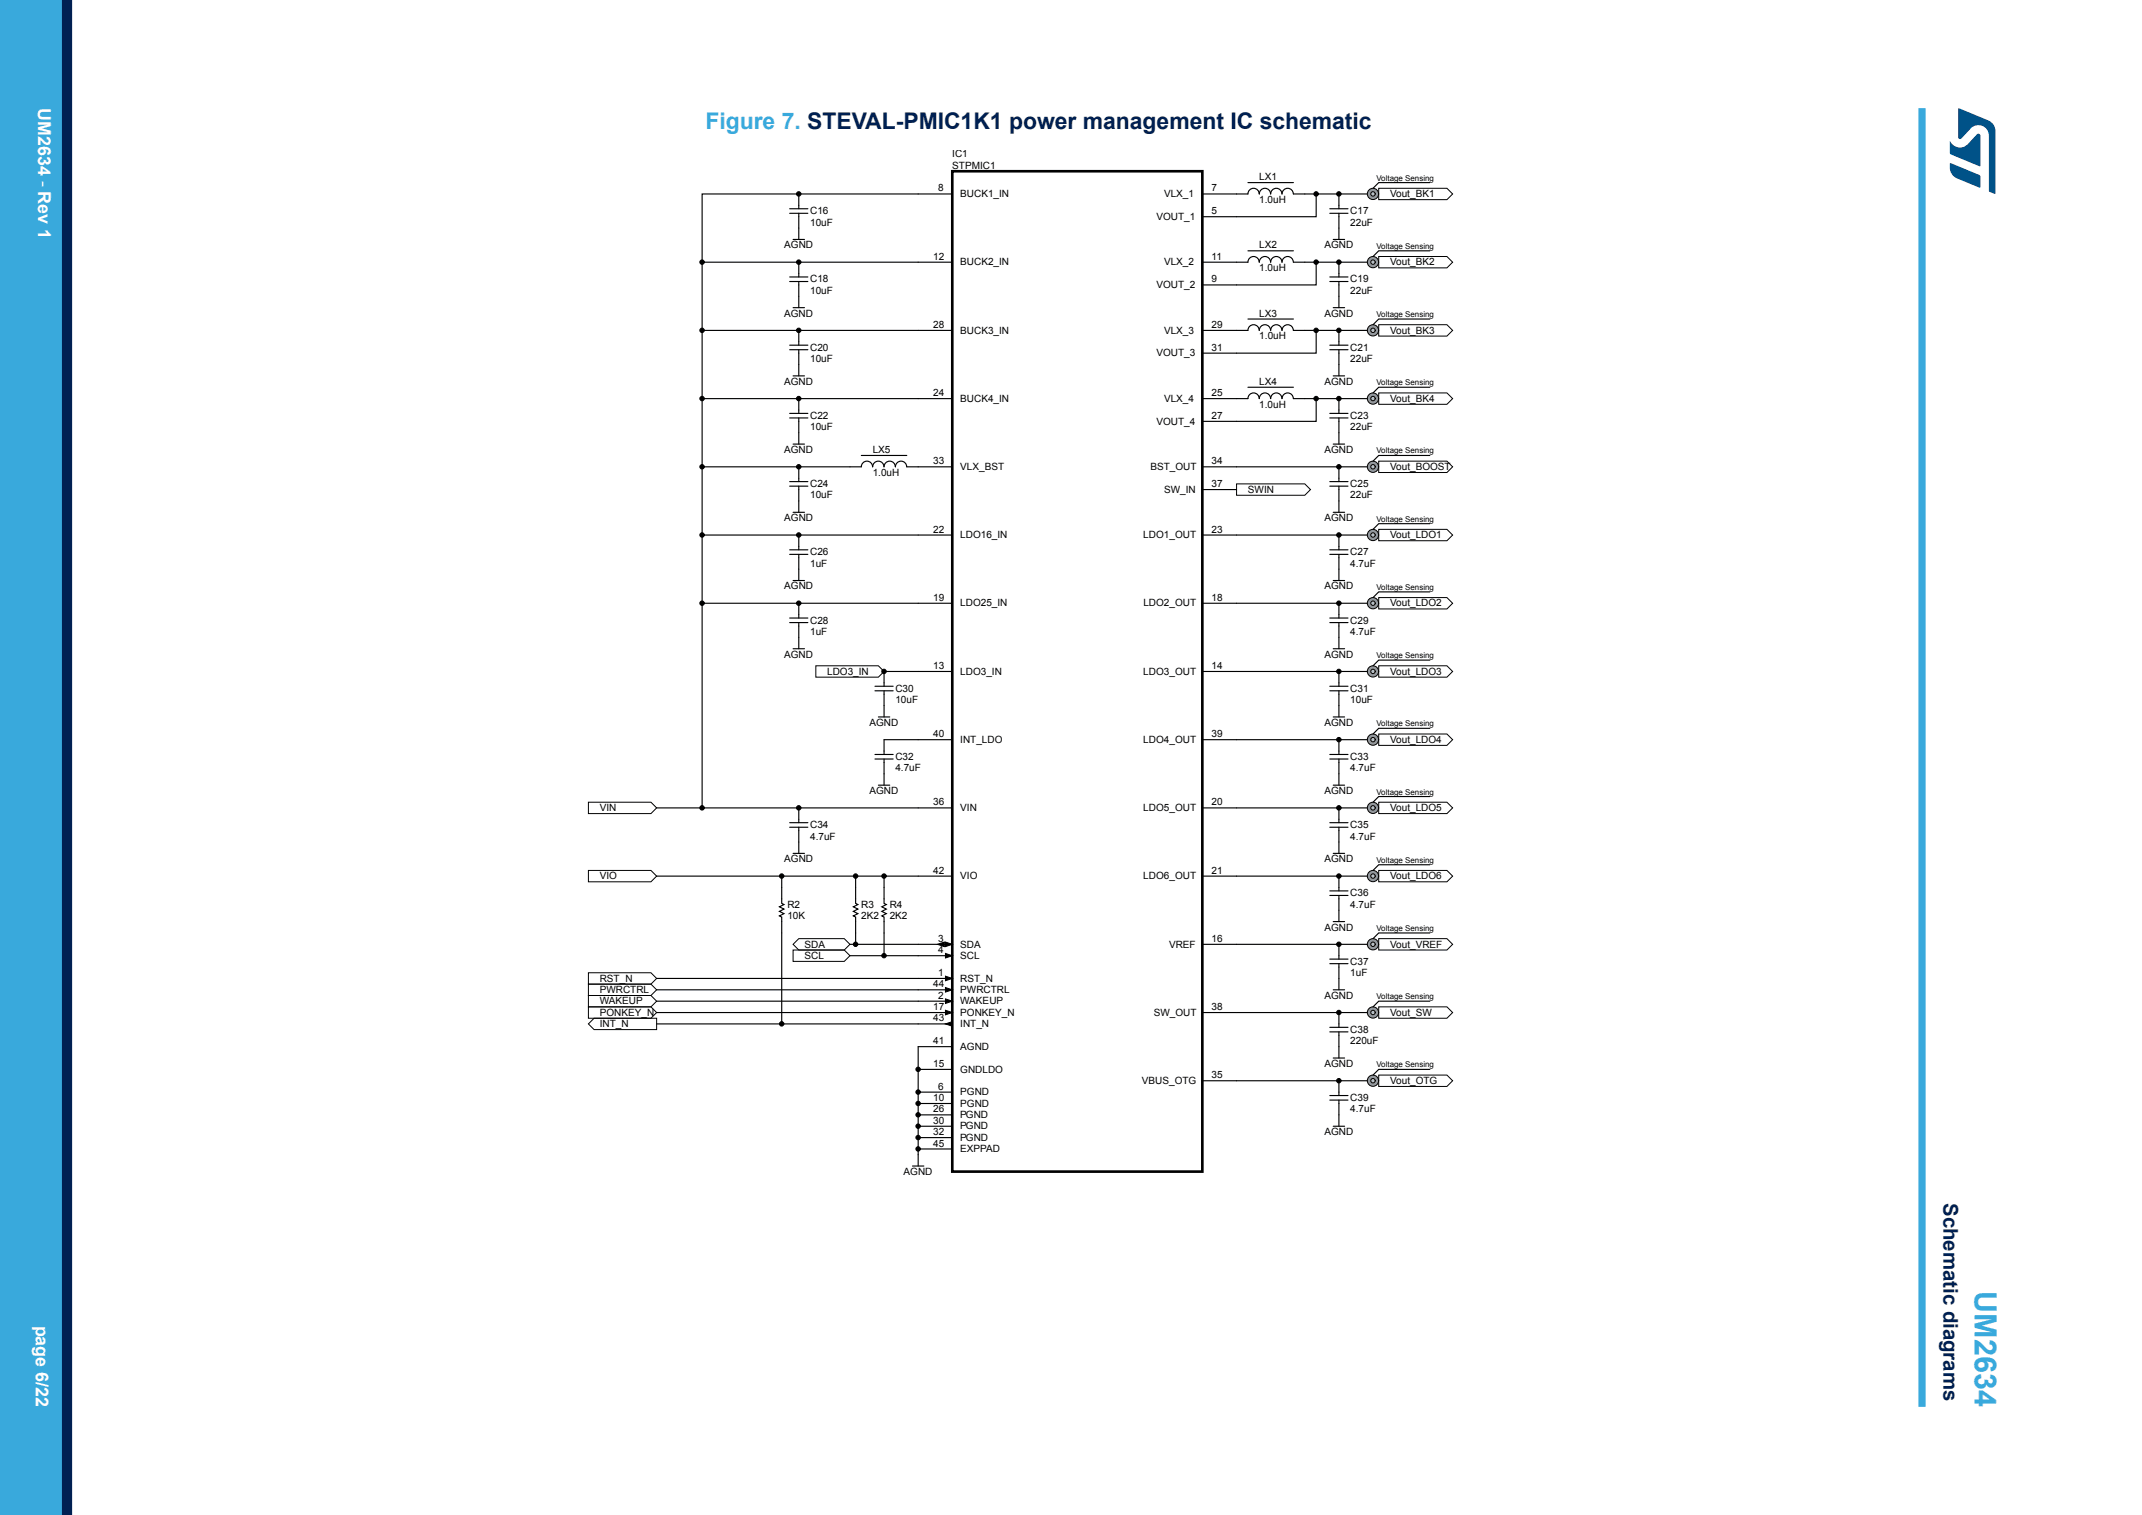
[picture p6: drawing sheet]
<svg xmlns="http://www.w3.org/2000/svg" width="297mm" height="210mm" viewBox="0 0 297 210" stroke-linecap="round" stroke-linejoin="round" font-family="sans-serif">
<g fill="none" stroke="#000" stroke-width=".16">
<path d="M109.5 28.9h2.5M109.5 38.4h2.5M109.5 29.6h2.5M109.5 39h2.5M110.8 26.9v2M110.8 29.6v2M110.8 36.3v2.1M110.8 39v2.1M132 26.9h-34.6v56.7h34.6M132 36.3h-34.6M173 25.3h6.3M173 34.8h6.3"/>
<path d="M176.2 26.9a.78 .78 0 0 0-.8-.8 .78 .78 0 0 0-.8 .8 .79 .79 0 0 0-.8-.8 .79 .79 0 0 0-.8 .8h-6.3M176.2 36.3a.78 .78 0 0 0-.8-.7 .78 .78 0 0 0-.8 .7 .79 .79 0 0 0-.8-.7 .79 .79 0 0 0-.8 .7h-6.3M179.3 26.9a.78 .78 0 0 0-.8-.8 .78 .78 0 0 0-.7 .8 .79 .79 0 0 0-.8-.8 .79 .79 0 0 0-.8 .8M179.3 36.3a.78 .78 0 0 0-.8-.7 .78 .78 0 0 0-.7 .7 .79 .79 0 0 0-.8-.7 .79 .79 0 0 0-.8 .7M182.5 26.9v3.1h-15.8M182.5 36.3v3.2h-15.8M184.4 28.9h2.5M184.4 38.4h2.5M184.4 29.6h2.5M184.4 39h2.5M185.6 26.9v2M185.6 29.6v2"/>
<path d="M185.6 36.3v2.1M185.6 39v2.1M191.2 26.9h-11.9M191.2 36.3h-11.9M97.4 55.3h34.6M109.5 47.8h2.5M109.5 57.3h2.5M109.5 48.5h2.5M109.5 57.9h2.5M110.8 45.8v2M110.8 48.5v2M110.8 55.3v2"/>
<path d="M110.8 57.9v2.1M132 45.8h-34.6M173 44.2h6.3M173 53.7h6.3M176.2 45.8a.78 .78 0 0 0-.8-.8 .78 .78 0 0 0-.8 .8 .79 .79 0 0 0-.8-.8 .79 .79 0 0 0-.8 .8h-6.3M176.2 55.3a.78 .78 0 0 0-.8-.8 .78 .78 0 0 0-.8 .8 .79 .79 0 0 0-.8-.8 .79 .79 0 0 0-.8 .8h-6.3M179.3 45.8a.78 .78 0 0 0-.8-.8 .78 .78 0 0 0-.7 .8 .79 .79 0 0 0-.8-.8 .79 .79 0 0 0-.8 .8M179.3 55.3a.78 .78 0 0 0-.8-.8 .78 .78 0 0 0-.7 .8 .79 .79 0 0 0-.8-.8 .79 .79 0 0 0-.8 .8M182.5 45.8v3.2h-15.8M182.5 55.3v3.1h-15.8M184.4 47.8h2.5M184.4 57.3h2.5"/>
<path d="M184.4 48.5h2.5M184.4 57.9h2.5M185.6 45.8v2M185.6 48.5v2M185.6 55.3v2M185.6 57.9v2.1M191.2 45.8h-11.9M191.2 55.3h-11.9M97.4 74.2h34.6M109.5 76.2h2.5M109.5 66.8h2.5M109.5 76.8h2.5"/>
<path d="M109.5 67.4h2.5M110.8 74.2v2M110.8 76.8v2.1M110.8 64.7v2.1M110.8 67.4v2M119.4 63.1h6.3M121 64.7a.78 .78 0 0 0-.8-.8 .78 .78 0 0 0-.8 .8h-22M124.1 64.7a.78 .78 0 0 0-.7-.8 .78 .78 0 0 0-.8 .8 .79 .79 0 0 0-.8-.8 .79 .79 0 0 0-.8 .8M132 64.7h-6.3a.78 .78 0 0 0-.8-.8 .78 .78 0 0 0-.7 .8M166.7 67.9h4.8M184.4 66.8h2.5M184.4 76.2h2.5"/>
<path d="M184.4 67.4h2.5M184.4 76.8h2.5M185.6 64.7v2.1M185.6 67.4v2M185.6 74.2v2M185.6 76.8v3.7M191.2 64.7h-24.5M191.2 74.2h-24.5M97.4 83.6v28.4M109.5 85.7h2.5M109.5 86.3h2.5M110.8 83.6v2.1"/>
<path d="M110.8 86.3v2M121.3 95.1h2.5M121.3 95.8h2.5M122.6 95.8v2M132 93.1h-9.4v2M184.4 85.7h2.5M184.4 95.1h2.5M184.4 86.3h2.5M184.4 95.8h2.5M184.9 80.5h1.5M184.9 89.9h1.5M185.6 83.6v2.1"/>
<path d="M185.6 86.3v3.6M185.6 93.1v2M185.6 95.8v2M191.2 83.6h-24.5M191.2 93.1h-24.5M91 112h41M109.5 114h2.5M109.5 114.7h2.5M110 118.3h1.5M110.8 112v2M110.8 114.7v3.6M121.3 104.6h2.5"/>
<path d="M121.3 105.2h2.5M121.8 108.8h1.6M122.6 105.2v3.6M132 102.5h-9.4v2.1M184.4 104.6h2.5M184.4 114h2.5M184.4 105.2h2.5M184.4 114.7h2.5M184.9 108.8h1.5M184.9 118.3h1.5M185.6 102.5v2.1M185.6 105.2v3.6"/>
<path d="M185.6 112v2M185.6 114.7v3.6M191.2 102.5h-24.5M191.2 112h-24.5M108.4 121.4v3.8l.3 .2-.6 .3 .6 .3-.6 .3 .6 .3-.6 .4 .3 .1v14.8h23.6M117.8 130.9h14.2M117.8 132.5h14.2M118.6 121.4v3.8l.4 .2-.7 .3 .7 .3-.7 .3 .7 .3-.7 .4 .3 .1v3.8M122.6 121.4v3.8l.3 .2-.6 .3 .6 .3-.6 .3 .6 .3-.6 .4 .3 .1v5.4M132 138.8h-41M132 135.6h-41M132 121.4h-41"/>
<path d="M132 137.2h-41M184.4 123.5h2.5M184.4 132.9h2.5M184.4 124.1h2.5M184.4 133.6h2.5M184.9 127.7h1.5M184.9 137.2h1.5M185.6 121.4v2.1M185.6 124.1v3.6M185.6 130.9v2M185.6 133.6v3.6M191.2 121.4h-24.5"/>
<path d="M191.2 130.9h-24.5M91 141.9h17.4M127.3 151.4h4.7M127.3 153h4.7M127.3 154.5h4.7M127.3 156.1h4.7M127.3 157.7h4.7M127.3 159.3h4.7M127.3 148.2h4.7M132 145.1h-4.7v16.5M132 140.4h-41M184.4 142.4h2.5"/>
<path d="M184.4 151.9h2.5M184.4 143h2.5M184.4 152.5h2.5M185.6 140.4v2M185.6 143v2.1M185.6 149.8v2.1M185.6 152.5v2M191.2 140.4h-24.5M191.2 149.8h-24.5M126.5 161.6h1.6"/>
</g>
<path d="M130 130.9l.9-.3v.6zM131.1 138.5l.9 .3-.9 .3zM131.1 135.3l.9 .3-.9 .3zM131.1 130.6l.9 .3-.9 .3zM131.1 132.2l.9 .3-.9 .3zM131.1 136.9l.9 .3-.9 .3zM131.1 140l.9 .4-.9 .3zM131.1 141.9l.9-.3v.6z" fill="#000" stroke="#000" stroke-width=".14"/>
<path d="M132 23.7h34.7v138.7h-34.7z" fill="none" stroke="#000" stroke-width=".36"/>
<g fill="none" stroke="#000" stroke-width=".14">
<path d="M191.2 35.6h9.4l.8 .7-.8 .8h-9.4zM191.2 26.1h9.4l.8 .8-.8 .8h-9.4zM191.2 45h9.4l.8 .8-.8 .8h-9.4zM191.2 54.5h9.4l.8 .8-.8 .7h-9.4zM171.5 67.1h9.4l.8 .8-.8 .7h-9.4zM191.2 63.9h9.4l.8 .8-.8 .8h-9.4zM191.2 73.4h9.4l.8 .8-.8 .8h-9.4zM113.1 92.3h8.7l.8 .8-.8 .8h-8.7zM191.2 82.8h9.4l.8 .8-.8 .8h-9.4zM191.2 92.3h9.4l.8 .8-.8 .8h-9.4zM81.6 111.2h8.7l.7 .8-.7 .8h-8.7zM191.2 101.7h9.4l.8 .8-.8 .8h-9.4z"/>
<path d="M191.2 111.2h9.4l.8 .8-.8 .8h-9.4zM81.6 138h8.7l.7 .8-.7 .8h-8.7zM81.6 139.6h8.7l.7 .8-.7 .7h-8.7zM81.6 134.8h8.7l.7 .8-.7 .8h-8.7zM81.6 136.4h8.7l.7 .8-.7 .8h-8.7zM81.6 120.7h8.7l.7 .7-.7 .8h-8.7zM110 130.9l.8-.8h6.3l.7 .8-.7 .8h-6.3zM110 131.7h7.1l.7 .8-.7 .8h-7.1zM191.2 120.7h9.4l.8 .7-.8 .8h-9.4zM191.2 139.6h9.4l.8 .8-.8 .7h-9.4zM191.2 130.1h9.4l.8 .8-.8 .8h-9.4zM81.6 141.9l.8-.8h8.6v1.6h-8.6z"/>
<path d="M191.2 149h9.4l.8 .8-.8 .8h-9.4z"/>
</g>
<circle cx="190.4" cy="26.9" r=".78" fill="#90989e"/>
<circle cx="190.4" cy="26.9" r=".78" fill="none" stroke="#000" stroke-width=".14"/>
<path d="M190.4 26.9h.1M198.3 25.3h-7.1l-.8 .8" fill="none" stroke="#000" stroke-width=".16"/>
<circle cx="190.4" cy="36.3" r=".78" fill="#90989e"/>
<circle cx="190.4" cy="36.3" r=".78" fill="none" stroke="#000" stroke-width=".14"/>
<path d="M190.4 36.3h.1M198.3 34.8h-7.1l-.8 .8" fill="none" stroke="#000" stroke-width=".16"/>
<circle cx="190.4" cy="45.8" r=".78" fill="#90989e"/>
<circle cx="190.4" cy="45.8" r=".78" fill="none" stroke="#000" stroke-width=".14"/>
<path d="M190.4 45.8h.1M198.3 44.2h-7.1l-.8 .8" fill="none" stroke="#000" stroke-width=".16"/>
<circle cx="190.4" cy="55.2" r=".78" fill="#90989e"/>
<circle cx="190.4" cy="55.2" r=".78" fill="none" stroke="#000" stroke-width=".14"/>
<path d="M190.4 55.3h.1M198.3 53.7h-7.1l-.8 .8" fill="none" stroke="#000" stroke-width=".16"/>
<circle cx="190.4" cy="64.7" r=".78" fill="#90989e"/>
<circle cx="190.4" cy="64.7" r=".78" fill="none" stroke="#000" stroke-width=".14"/>
<path d="M190.4 64.7h.1M198.3 63.1h-7.1l-.8 .8" fill="none" stroke="#000" stroke-width=".16"/>
<circle cx="190.4" cy="74.2" r=".78" fill="#90989e"/>
<circle cx="190.4" cy="74.2" r=".78" fill="none" stroke="#000" stroke-width=".14"/>
<path d="M190.4 74.2h.1M198.3 72.6h-7.1l-.8 .8" fill="none" stroke="#000" stroke-width=".16"/>
<circle cx="190.4" cy="83.6" r=".78" fill="#90989e"/>
<circle cx="190.4" cy="83.6" r=".78" fill="none" stroke="#000" stroke-width=".14"/>
<path d="M190.4 83.6h.1M198.3 82h-7.1l-.8 .8" fill="none" stroke="#000" stroke-width=".16"/>
<circle cx="190.4" cy="93.1" r=".78" fill="#90989e"/>
<circle cx="190.4" cy="93.1" r=".78" fill="none" stroke="#000" stroke-width=".14"/>
<path d="M190.4 93.1h.1M198.3 91.5h-7.1l-.8 .8" fill="none" stroke="#000" stroke-width=".16"/>
<circle cx="190.4" cy="102.5" r=".78" fill="#90989e"/>
<circle cx="190.4" cy="102.5" r=".78" fill="none" stroke="#000" stroke-width=".14"/>
<path d="M190.4 102.5h.1M198.3 101h-7.1l-.8 .7" fill="none" stroke="#000" stroke-width=".16"/>
<circle cx="190.4" cy="112" r=".78" fill="#90989e"/>
<circle cx="190.4" cy="112" r=".78" fill="none" stroke="#000" stroke-width=".14"/>
<path d="M190.4 112h.1M198.3 110.4h-7.1l-.8 .8" fill="none" stroke="#000" stroke-width=".16"/>
<circle cx="190.4" cy="121.4" r=".78" fill="#90989e"/>
<circle cx="190.4" cy="121.4" r=".78" fill="none" stroke="#000" stroke-width=".14"/>
<path d="M198.3 119.9h-7.1l-.8 .8M190.4 121.4h.1" fill="none" stroke="#000" stroke-width=".16"/>
<circle cx="190.4" cy="130.9" r=".78" fill="#90989e"/>
<circle cx="190.4" cy="130.9" r=".78" fill="none" stroke="#000" stroke-width=".14"/>
<path d="M190.4 130.9h.1M198.3 129.3h-7.1l-.8 .8" fill="none" stroke="#000" stroke-width=".16"/>
<circle cx="190.4" cy="140.3" r=".78" fill="#90989e"/>
<circle cx="190.4" cy="140.3" r=".78" fill="none" stroke="#000" stroke-width=".14"/>
<path d="M198.3 138.8h-7.1l-.8 .8M190.4 140.4h.1" fill="none" stroke="#000" stroke-width=".16"/>
<circle cx="190.4" cy="149.8" r=".78" fill="#90989e"/>
<g fill="none" stroke="#000" stroke-width=".14">
<circle cx="97.3" cy="36.3" r=".31"/>
<circle cx="110.7" cy="26.9" r=".31"/>
<circle cx="110.7" cy="36.3" r=".31"/>
<circle cx="182.5" cy="26.9" r=".31"/>
<circle cx="182.5" cy="36.3" r=".31"/>
<circle cx="185.6" cy="26.9" r=".31"/>
<circle cx="185.6" cy="36.3" r=".31"/>
<circle cx="97.3" cy="55.2" r=".31"/>
<circle cx="97.3" cy="45.8" r=".31"/>
<circle cx="110.7" cy="45.8" r=".31"/>
<circle cx="110.7" cy="55.2" r=".31"/>
<circle cx="182.5" cy="45.8" r=".31"/>
<circle cx="182.5" cy="55.2" r=".31"/>
<circle cx="185.6" cy="45.8" r=".31"/>
<circle cx="185.6" cy="55.2" r=".31"/>
<circle cx="97.3" cy="64.7" r=".31"/>
<circle cx="97.3" cy="74.2" r=".31"/>
<circle cx="110.7" cy="64.7" r=".31"/>
<circle cx="110.7" cy="74.2" r=".31"/>
<circle cx="185.6" cy="74.2" r=".31"/>
<circle cx="185.6" cy="64.7" r=".31"/>
<circle cx="97.3" cy="83.6" r=".31"/>
<circle cx="110.7" cy="83.6" r=".31"/>
<circle cx="122.6" cy="93.1" r=".31"/>
<circle cx="185.6" cy="93.1" r=".31"/>
<circle cx="185.6" cy="83.6" r=".31"/>
<circle cx="97.3" cy="112" r=".31"/>
<circle cx="110.7" cy="112" r=".31"/>
<circle cx="185.6" cy="112" r=".31"/>
<circle cx="185.6" cy="102.5" r=".31"/>
<circle cx="108.4" cy="121.4" r=".31"/>
<circle cx="118.6" cy="121.4" r=".31"/>
<circle cx="118.6" cy="130.9" r=".31"/>
<circle cx="122.6" cy="132.5" r=".31"/>
<circle cx="122.6" cy="121.4" r=".31"/>
<circle cx="185.6" cy="130.9" r=".31"/>
<circle cx="185.6" cy="121.4" r=".31"/>
<circle cx="108.4" cy="141.9" r=".31"/>
<circle cx="127.3" cy="154.5" r=".31"/>
<circle cx="127.3" cy="153" r=".31"/>
<circle cx="127.3" cy="148.2" r=".31"/>
<circle cx="127.3" cy="159.3" r=".31"/>
<circle cx="127.3" cy="156.1" r=".31"/>
<circle cx="127.3" cy="151.4" r=".31"/>
<circle cx="127.3" cy="157.7" r=".31"/>
<circle cx="185.6" cy="149.8" r=".31"/>
<circle cx="185.6" cy="140.3" r=".31"/>
<circle cx="190.4" cy="149.8" r=".78"/>
</g>
<g fill="none" stroke="#000" stroke-width=".16">
<path d="M110 33.2h1.5M110.8 31.6v1.6M184.9 33.2h1.5M185.6 31.6v1.6M110 42.6h1.5M110 52.1h1.5M110.8 41.1v1.5M110.8 50.5v1.6M110.8 60v1.6M184.9 42.6h1.5M184.9 52.1h1.5M185.6 41.1v1.5"/>
<path d="M185.6 50.5v1.6M185.6 60v1.6M110 61.6h1.5M110 71h1.5M110.8 69.4v1.6M110.8 78.9v1.6M184.9 61.6h1.5M184.9 71h1.5M185.6 69.4v1.6M110 89.9h1.5M110 80.5h1.5M110.8 88.3v1.6"/>
<path d="M121.8 99.4h1.6M122.6 97.8v1.6M184.9 99.4h1.5M185.6 97.8v1.6M184.9 146.7h1.5M184.9 156.1h1.5M185.6 145.1v1.6M185.6 154.5v1.6M190.4 149.8h.1M198.3 148.2h-7.1l-.8 .8"/>
</g>
<g fill="#000">
<circle cx="97.3" cy="36.3" r=".31"/>
<circle cx="110.7" cy="26.9" r=".31"/>
<circle cx="110.7" cy="36.3" r=".31"/>
<circle cx="182.5" cy="26.9" r=".31"/>
<circle cx="182.5" cy="36.3" r=".31"/>
<circle cx="185.6" cy="26.9" r=".31"/>
<circle cx="185.6" cy="36.3" r=".31"/>
<circle cx="97.3" cy="55.2" r=".31"/>
<circle cx="97.3" cy="45.8" r=".31"/>
<circle cx="110.7" cy="45.8" r=".31"/>
<circle cx="110.7" cy="55.2" r=".31"/>
<circle cx="182.5" cy="45.8" r=".31"/>
<circle cx="182.5" cy="55.2" r=".31"/>
<circle cx="185.6" cy="45.8" r=".31"/>
<circle cx="185.6" cy="55.2" r=".31"/>
<circle cx="97.3" cy="64.7" r=".31"/>
<circle cx="97.3" cy="74.2" r=".31"/>
<circle cx="110.7" cy="64.7" r=".31"/>
<circle cx="110.7" cy="74.2" r=".31"/>
<circle cx="185.6" cy="74.2" r=".31"/>
<circle cx="185.6" cy="64.7" r=".31"/>
<circle cx="97.3" cy="83.6" r=".31"/>
<circle cx="110.7" cy="83.6" r=".31"/>
<circle cx="122.6" cy="93.1" r=".31"/>
<circle cx="185.6" cy="93.1" r=".31"/>
<circle cx="185.6" cy="83.6" r=".31"/>
<circle cx="97.3" cy="112" r=".31"/>
<circle cx="110.7" cy="112" r=".31"/>
<circle cx="185.6" cy="112" r=".31"/>
<circle cx="185.6" cy="102.5" r=".31"/>
<circle cx="108.4" cy="121.4" r=".31"/>
<circle cx="118.6" cy="121.4" r=".31"/>
<circle cx="118.6" cy="130.9" r=".31"/>
<circle cx="122.6" cy="132.5" r=".31"/>
<circle cx="122.6" cy="121.4" r=".31"/>
<circle cx="185.6" cy="130.9" r=".31"/>
<circle cx="185.6" cy="121.4" r=".31"/>
<circle cx="108.4" cy="141.9" r=".31"/>
<circle cx="127.3" cy="154.5" r=".31"/>
<circle cx="127.3" cy="153" r=".31"/>
<circle cx="127.3" cy="148.2" r=".31"/>
<circle cx="127.3" cy="159.3" r=".31"/>
<circle cx="127.3" cy="156.1" r=".31"/>
<circle cx="127.3" cy="151.4" r=".31"/>
<circle cx="127.3" cy="157.7" r=".31"/>
<circle cx="185.6" cy="149.8" r=".31"/>
<circle cx="185.6" cy="140.3" r=".31"/>
</g>
<circle cx="190.4" cy="149.8" r=".31" fill="#b9c4ca"/>
<circle cx="190.4" cy="149.8" r=".31" fill="none" stroke="#000" stroke-width=".14"/>
<circle cx="190.4" cy="140.3" r=".31" fill="#b9c4ca"/>
<circle cx="190.4" cy="140.3" r=".31" fill="none" stroke="#000" stroke-width=".14"/>
<circle cx="190.4" cy="130.9" r=".31" fill="#b9c4ca"/>
<circle cx="190.4" cy="130.9" r=".31" fill="none" stroke="#000" stroke-width=".14"/>
<circle cx="190.4" cy="121.4" r=".31" fill="#b9c4ca"/>
<circle cx="190.4" cy="121.4" r=".31" fill="none" stroke="#000" stroke-width=".14"/>
<circle cx="190.4" cy="112" r=".31" fill="#b9c4ca"/>
<circle cx="190.4" cy="112" r=".31" fill="none" stroke="#000" stroke-width=".14"/>
<circle cx="190.4" cy="102.5" r=".31" fill="#b9c4ca"/>
<circle cx="190.4" cy="102.5" r=".31" fill="none" stroke="#000" stroke-width=".14"/>
<circle cx="190.4" cy="93.1" r=".31" fill="#b9c4ca"/>
<circle cx="190.4" cy="93.1" r=".31" fill="none" stroke="#000" stroke-width=".14"/>
<circle cx="190.4" cy="83.6" r=".31" fill="#b9c4ca"/>
<circle cx="190.4" cy="83.6" r=".31" fill="none" stroke="#000" stroke-width=".14"/>
<circle cx="190.4" cy="74.2" r=".31" fill="#b9c4ca"/>
<circle cx="190.4" cy="74.2" r=".31" fill="none" stroke="#000" stroke-width=".14"/>
<circle cx="190.4" cy="64.7" r=".31" fill="#b9c4ca"/>
<circle cx="190.4" cy="64.7" r=".31" fill="none" stroke="#000" stroke-width=".14"/>
<circle cx="190.4" cy="55.2" r=".31" fill="#b9c4ca"/>
<circle cx="190.4" cy="55.2" r=".31" fill="none" stroke="#000" stroke-width=".14"/>
<circle cx="190.4" cy="45.8" r=".31" fill="#b9c4ca"/>
<circle cx="190.4" cy="45.8" r=".31" fill="none" stroke="#000" stroke-width=".14"/>
<circle cx="190.4" cy="36.3" r=".31" fill="#b9c4ca"/>
<circle cx="190.4" cy="36.3" r=".31" fill="none" stroke="#000" stroke-width=".14"/>
<circle cx="190.4" cy="26.9" r=".31" fill="#b9c4ca"/>
<circle cx="190.4" cy="26.9" r=".31" fill="none" stroke="#000" stroke-width=".14"/>
<path d="M266.5 15v180" fill="none" stroke="#39a9dc" stroke-width="1"/>
<g fill="#39a9dc">
<path d="M0 0h8.6v210h-8.6z" fill-rule="evenodd"/>
<path d="M0 0h7.5v210h-7.5z" fill-rule="evenodd"/>
</g>
<path d="M9.3 0v210" fill="none" stroke="#002052" stroke-width="1.4"/>
<g fill="#005288">
<path d="M271.5 15l4.2 1.7a1.59 1.59 0 0 1 1 1.5v8.6l-.1 .1-.8-.4v-7.6a1.45 1.45 0 0 0-.9-1.4 1.45 1.45 0 0 0-1.6 .2l-1.3 1.5-.2 .1-.2-.1-.1-.2z"/>
<path d="M270.4 22.6l4 1.7 .2 .2v1.4l-.1 .1-3.2-1.3a1.6 1.6 0 0 1-.9-1.5z"/>
<path d="M270.4 19.6a1.54 1.54 0 0 0 2.4 .4l1.3-1.4 .2-.1 .2 .1 .1 .2v4.2l-4.2-1.7z"/>
</g>
<text font-size="4.2" fill="#39a9dc" x="273.8" y="179" transform="rotate(90 273.8 179)">UM2634</text>
<text font-size="3.2" fill="#39a9dc" x="97.8" y="17.8">Figure 7. STEVAL-PMIC1K1 power management IC schematic</text>
<text font-size="2.8" fill="#002052" x="269.5" y="166.8" transform="rotate(90 269.5 166.8)">Schematic diagrams</text>
<g font-size="2.5" fill="#fff">
<text x="5.3" y="15" transform="rotate(90 5.3 15)">UM2634 - Rev 1</text>
<text x="5" y="183.7" transform="rotate(90 5 183.7)">page 6/22</text>
</g>
<g font-size="1.4">
<text x="132" y="21.8">IC1</text>
<text x="132" y="23.4">STPMIC1</text>
<text x="112.3" y="29.7">C16</text>
<text x="130.1" y="26.5">8</text>
<text x="133.1" y="27.3">BUCK1_IN</text>
<text x="161.4" y="27.3">VLX_1</text>
<text x="168" y="29.7">5</text>
<text x="168" y="26.5">7</text>
<text x="174.6" y="25">LX1</text>
<text x="174.6" y="28.1">1.0uH</text>
<text x="187.2" y="29.7">C17</text>
<text x="192.7" y="27.3">Vout_BK1</text>
<text x="108.7" y="34.4">AGND</text>
<text x="112.3" y="31.3">10uF</text>
<text x="160.4" y="30.5">VOUT_1</text>
<text x="168" y="36">11</text>
<text x="174.6" y="34.4">LX2</text>
<text x="183.6" y="34.4">AGND</text>
<text x="187.2" y="31.3">22uF</text>
<text x="112.3" y="40.7">10uF</text>
<text x="112.3" y="39.2">C18</text>
<text x="129.4" y="36">12</text>
<text x="133.1" y="36.8">BUCK2_IN</text>
<text x="160.4" y="39.9">VOUT_2</text>
<text x="161.4" y="36.8">VLX_2</text>
<text x="168" y="39.2">9</text>
<text x="174.6" y="37.6">1.0uH</text>
<text x="187.2" y="40.7">22uF</text>
<text x="187.2" y="39.2">C19</text>
<text x="192.7" y="36.8">Vout_BK2</text>
<text x="108.7" y="43.9">AGND</text>
<text x="129.4" y="45.5">28</text>
<text x="133.1" y="46.2">BUCK3_IN</text>
<text x="161.4" y="46.2">VLX_3</text>
<text x="168" y="45.5">29</text>
<text x="174.6" y="47">1.0uH</text>
<text x="174.6" y="43.9">LX3</text>
<text x="183.6" y="43.9">AGND</text>
<text x="192.7" y="46.2">Vout_BK3</text>
<text x="108.7" y="53.3">AGND</text>
<text x="112.3" y="50.2">10uF</text>
<text x="112.3" y="48.6">C20</text>
<text x="160.4" y="49.4">VOUT_3</text>
<text x="168" y="48.6">31</text>
<text x="174.6" y="53.3">LX4</text>
<text x="183.6" y="53.3">AGND</text>
<text x="187.2" y="50.2">22uF</text>
<text x="187.2" y="48.6">C21</text>
<text x="112.3" y="59.6">10uF</text>
<text x="112.3" y="58.1">C22</text>
<text x="129.4" y="54.9">24</text>
<text x="133.1" y="55.7">BUCK4_IN</text>
<text x="160.4" y="58.8">VOUT_4</text>
<text x="161.4" y="55.7">VLX_4</text>
<text x="168" y="58.1">27</text>
<text x="168" y="54.9">25</text>
<text x="174.6" y="56.5">1.0uH</text>
<text x="187.2" y="59.6">22uF</text>
<text x="187.2" y="58.1">C23</text>
<text x="192.7" y="55.7">Vout_BK4</text>
<text x="108.7" y="62.8">AGND</text>
<text x="121" y="65.9">1.0uH</text>
<text x="121" y="62.8">LX5</text>
<text x="129.4" y="64.4">33</text>
<text x="133.1" y="65.2">VLX_BST</text>
<text x="159.5" y="65.2">BST_OUT</text>
<text x="168" y="64.4">34</text>
<text x="183.6" y="62.8">AGND</text>
<text x="192.7" y="65.2">Vout_BOOST</text>
<text x="112.3" y="69.1">10uF</text>
<text x="112.3" y="67.5">C24</text>
<text x="161.4" y="68.3">SW_IN</text>
<text x="168" y="67.5">37</text>
<text x="173" y="68.3">SWIN</text>
<text x="187.2" y="69.1">22uF</text>
<text x="187.2" y="67.5">C25</text>
<text x="108.7" y="72.2">AGND</text>
<text x="112.3" y="77">C26</text>
<text x="129.4" y="73.8">22</text>
<text x="133.1" y="74.6">LDO16_IN</text>
<text x="158.5" y="74.6">LDO1_OUT</text>
<text x="168" y="73.8">23</text>
<text x="183.6" y="72.2">AGND</text>
<text x="187.2" y="77">C27</text>
<text x="192.7" y="74.6">Vout_LDO1</text>
<text x="108.7" y="81.7">AGND</text>
<text x="112.3" y="78.6">1uF</text>
<text x="129.4" y="83.3">19</text>
<text x="168" y="83.3">18</text>
<text x="183.6" y="81.7">AGND</text>
<text x="187.2" y="78.5">4.7uF</text>
<text x="112.3" y="88">1uF</text>
<text x="112.3" y="86.4">C28</text>
<text x="133.1" y="84.1">LDO25_IN</text>
<text x="158.5" y="84.1">LDO2_OUT</text>
<text x="187.2" y="88">4.7uF</text>
<text x="187.2" y="86.4">C29</text>
<text x="192.7" y="84.1">Vout_LDO2</text>
<text x="108.7" y="91.2">AGND</text>
<text x="114.7" y="93.5">LDO3_IN</text>
<text x="124.2" y="95.9">C30</text>
<text x="129.4" y="92.7">13</text>
<text x="133.1" y="93.5">LDO3_IN</text>
<text x="158.5" y="93.5">LDO3_OUT</text>
<text x="168" y="92.7">14</text>
<text x="183.6" y="91.2">AGND</text>
<text x="187.2" y="95.9">C31</text>
<text x="192.7" y="93.5">Vout_LDO3</text>
<text x="120.6" y="100.6">AGND</text>
<text x="124.2" y="97.5">10uF</text>
<text x="183.6" y="100.6">AGND</text>
<text x="187.2" y="97.5">10uF</text>
<text x="124.2" y="106.9">4.7uF</text>
<text x="124.2" y="105.3">C32</text>
<text x="129.4" y="102.2">40</text>
<text x="133.1" y="103">INT_LDO</text>
<text x="158.5" y="103">LDO4_OUT</text>
<text x="168" y="102.2">39</text>
<text x="187.2" y="106.9">4.7uF</text>
<text x="187.2" y="105.3">C33</text>
<text x="192.7" y="103">Vout_LDO4</text>
<text x="83.2" y="112.4">VIN</text>
<text x="120.6" y="110.1">AGND</text>
<text x="129.4" y="111.6">36</text>
<text x="133.1" y="112.4">VIN</text>
<text x="158.5" y="112.4">LDO5_OUT</text>
<text x="168" y="111.6">20</text>
<text x="183.6" y="110.1">AGND</text>
<text x="192.7" y="112.4">Vout_LDO5</text>
<text x="108.7" y="119.5">AGND</text>
<text x="112.3" y="116.4">4.7uF</text>
<text x="112.3" y="114.8">C34</text>
<text x="183.6" y="119.5">AGND</text>
<text x="187.2" y="116.4">4.7uF</text>
<text x="187.2" y="114.8">C35</text>
<text x="83.2" y="121.9">VIO</text>
<text x="109.2" y="125.8">R2</text>
<text x="119.4" y="125.8">R3</text>
<text x="123.4" y="125.8">R4</text>
<text x="129.4" y="121.1">42</text>
<text x="133.1" y="121.9">VIO</text>
<text x="158.5" y="121.9">LDO6_OUT</text>
<text x="168" y="121.1">21</text>
<text x="187.2" y="125.8">4.7uF</text>
<text x="187.2" y="124.3">C36</text>
<text x="192.7" y="121.9">Vout_LDO6</text>
<text x="109.2" y="127.4">10K</text>
<text x="111.5" y="131.3">SDA</text>
<text x="119.4" y="127.4">2K2</text>
<text x="123.4" y="127.4">2K2</text>
<text x="130.1" y="130.6">3</text>
<text x="133.1" y="131.3">SDA</text>
<text x="162.1" y="131.3">VREF</text>
<text x="168" y="130.6">16</text>
<text x="183.6" y="129">AGND</text>
<text x="192.7" y="131.3">Vout_VREF</text>
<text x="83.2" y="136.1">RST_N</text>
<text x="83.2" y="137.6">PWRCTRL</text>
<text x="111.5" y="132.9">SCL</text>
<text x="129.4" y="136.9">44</text>
<text x="130.1" y="135.3">1</text>
<text x="130.1" y="132.1">4</text>
<text x="133.1" y="136.1">RST_N</text>
<text x="133.1" y="132.9">SCL</text>
<text x="133.1" y="137.7">PWRCTRL</text>
<text x="187.2" y="135.3">1uF</text>
<text x="187.2" y="133.7">C37</text>
<text x="83.2" y="139.2">WAKEUP</text>
<text x="83.2" y="140.8">PONKEY_N</text>
<text x="83.2" y="142.4">INT_N</text>
<text x="129.4" y="141.6">43</text>
<text x="129.4" y="140">17</text>
<text x="130.1" y="138.4">2</text>
<text x="133.1" y="139.2">WAKEUP</text>
<text x="133.1" y="140.8">PONKEY_N</text>
<text x="133.1" y="142.4">INT_N</text>
<text x="160" y="140.8">SW_OUT</text>
<text x="168" y="140">38</text>
<text x="183.6" y="138.4">AGND</text>
<text x="187.2" y="143.2">C38</text>
<text x="192.7" y="140.8">Vout_SW</text>
<text x="129.4" y="144.7">41</text>
<text x="129.4" y="147.9">15</text>
<text x="133.1" y="145.5">AGND</text>
<text x="133.1" y="148.7">GNDLDO</text>
<text x="168" y="149.5">35</text>
<text x="183.6" y="147.9">AGND</text>
<text x="187.2" y="144.7">220uF</text>
<text x="129.4" y="155.8">30</text>
<text x="129.4" y="152.6">10</text>
<text x="129.4" y="154.2">26</text>
<text x="130.1" y="151">6</text>
<text x="133.1" y="153.4">PGND</text>
<text x="133.1" y="151.8">PGND</text>
<text x="133.1" y="155">PGND</text>
<text x="158.3" y="150.3">VBUS_OTG</text>
<text x="187.2" y="154.2">4.7uF</text>
<text x="187.2" y="152.6">C39</text>
<text x="192.7" y="150.3">Vout_OTG</text>
<text x="129.4" y="158.9">45</text>
<text x="129.4" y="157.4">32</text>
<text x="133.1" y="159.7">EXPPAD</text>
<text x="133.1" y="156.6">PGND</text>
<text x="133.1" y="158.1">PGND</text>
<text x="183.6" y="157.3">AGND</text>
<text x="125.3" y="162.9">AGND</text>
</g>
<g font-size="1.1">
<text x="190.9" y="25">Voltage Sensing</text>
<text x="190.9" y="34.5">Voltage Sensing</text>
<text x="190.9" y="43.9">Voltage Sensing</text>
<text x="190.9" y="53.4">Voltage Sensing</text>
<text x="190.9" y="62.9">Voltage Sensing</text>
<text x="190.9" y="72.3">Voltage Sensing</text>
<text x="190.9" y="81.8">Voltage Sensing</text>
<text x="190.9" y="91.2">Voltage Sensing</text>
<text x="190.9" y="100.7">Voltage Sensing</text>
<text x="190.9" y="110.1">Voltage Sensing</text>
<text x="190.9" y="119.6">Voltage Sensing</text>
<text x="190.9" y="129">Voltage Sensing</text>
<text x="190.9" y="138.5">Voltage Sensing</text>
<text x="190.9" y="148">Voltage Sensing</text>
</g>
</svg>
